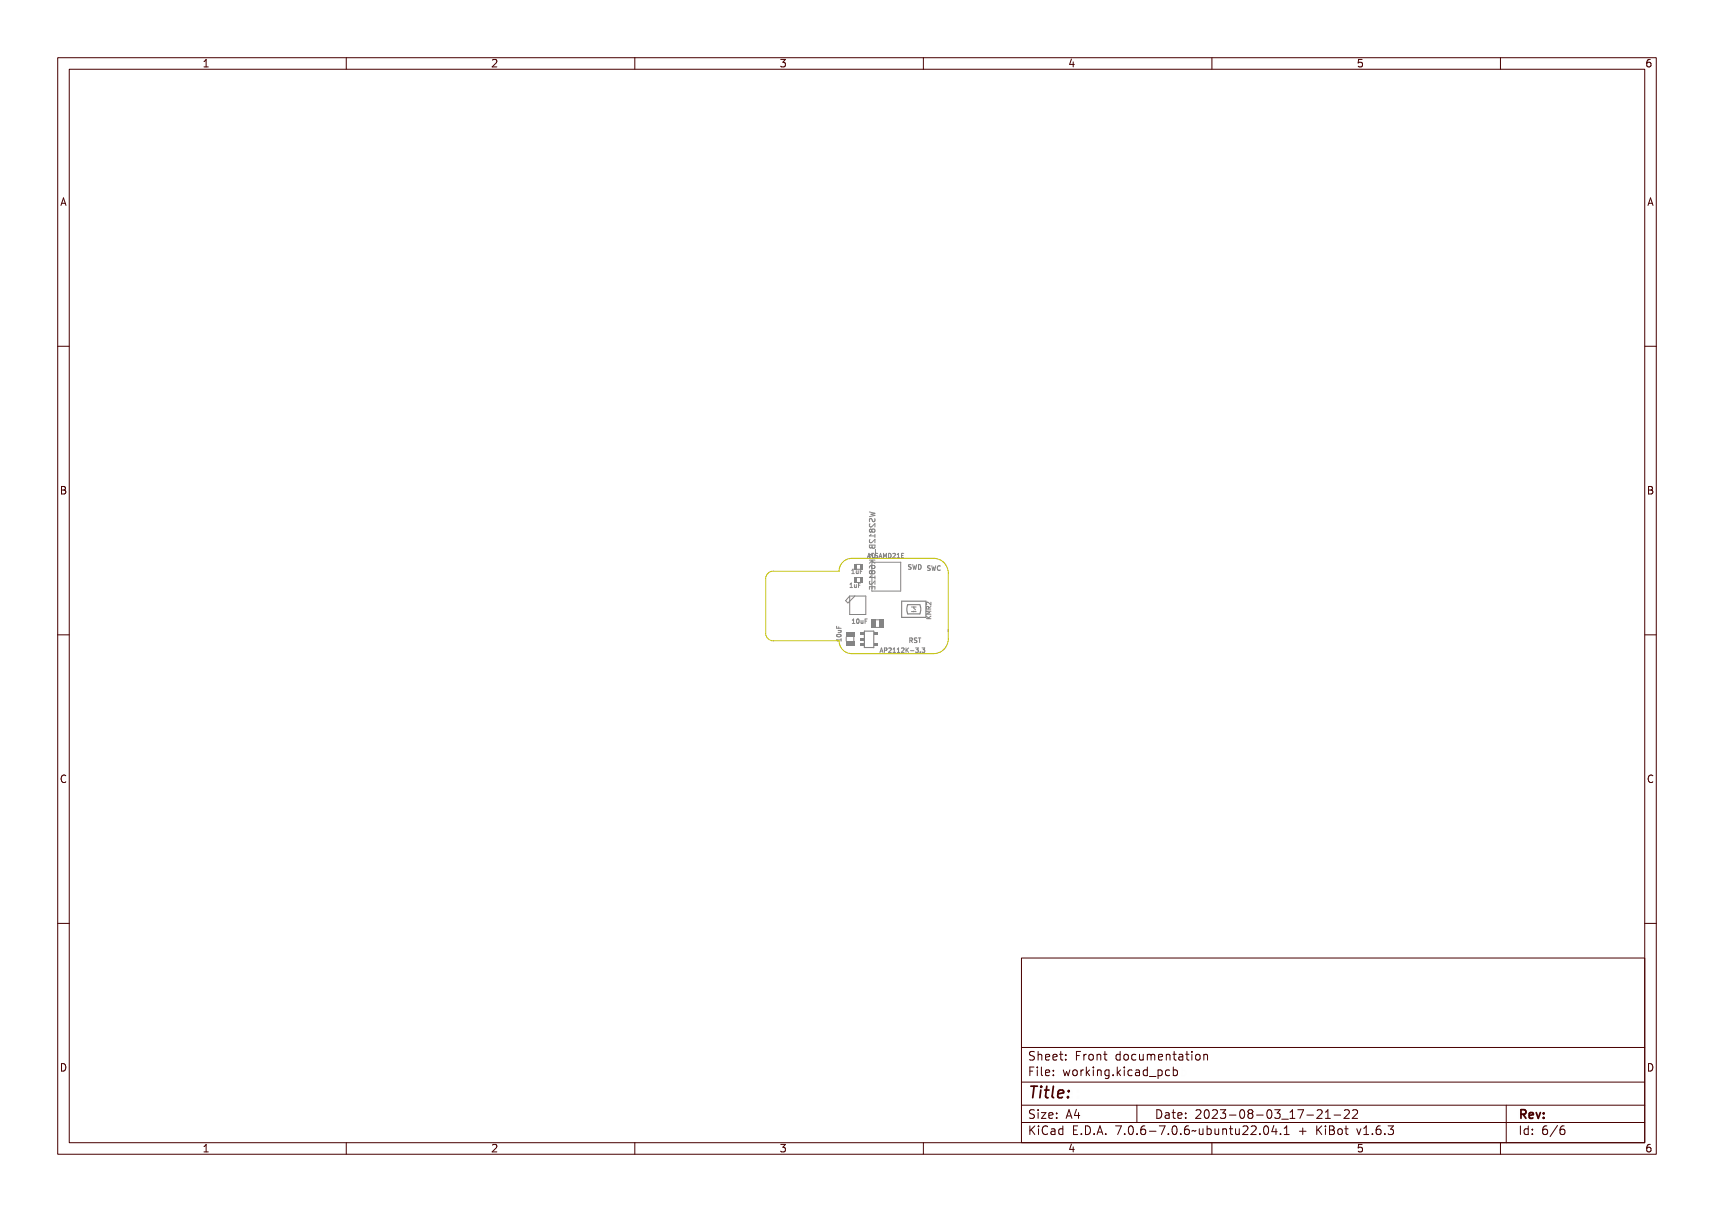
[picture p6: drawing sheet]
<svg xmlns="http://www.w3.org/2000/svg" width="297mm" height="210mm" viewBox="0 0 297 210" stroke-linecap="round" stroke-linejoin="round" font-family="sans-serif">
<g fill="none" stroke="#848484" stroke-width=".17">
<path d="M147.8 98.7h.3v.6l.2 .1h-.5l.2-.1v-.5h-.2zM148.4 97.8h.7M148.4 98.9l.2 .5 .3-.5v.5l-.1-.1a.18 .18 0 0 1-.3 .1 .18 .18 0 0 1-.1-.2zM149.1 98.7h.4l-.3 .1v.2h.3l-.3 .1v.3h-.1zM150.5 95.9h.1l.2 .8-.1-.2h-.3l-.2 .2zM150.5 96l.1 .4h-.2zM150.6 88.7l1 .2-.7 .2 .7 .2-1 .2M150.6 94.5h1v.3l-.2 .2h-.2l-.1-.2-.3 .2-.2-.2zM150.7 90.8l.9 .2v.1l-.5 .1 .5 .1v.2l-.9 .1v-.1l.8-.1-.5-.1v-.2l.5-.1-.8-.1zM150.7 95.5h.9v.3a.26 .26 0 0 1-.1 .3 .26 .26 0 0 1-.4-.2 .22 .22 0 0 1-.2 .2 .22 .22 0 0 1-.2-.3zM150.7 97.8h.9v.1l-.4 .1 .4 .3v.2l-.5-.4-.4 .4v-.2l.4-.4h-.4zM150.7 90.8l-.1 .3 .3 .2 .7-.6v.6"/>
<path d="M150.7 93.5l-.1 .4 .3 .1 .7-.5v.5M150.8 92.5h.1a.23 .23 0 0 0 0 .4 .23 .23 0 0 0 .3-.2l.4-.2v.5h-.1v-.4l-.2 .3a.32 .32 0 0 1-.5 .1 .32 .32 0 0 1 0-.5zM150.8 94h.1l-.1 .3h.7v-.2h.1v.5h-.1v-.2h-.8zM150.8 94.8h.1a.23 .23 0 0 0 0 .4 .23 .23 0 0 0 .3-.2l.4-.2v.5h-.1v-.4l-.2 .3a.32 .32 0 0 1-.5 .1 .32 .32 0 0 1 0-.5zM150.8 93.3l.2-.1 .2 .2a.27 .27 0 0 1 .4-.1 .27 .27 0 0 1 0 .4 .27 .27 0 0 1-.4-.1 .26 .26 0 0 1-.5 .1 .26 .26 0 0 1 .1-.4zM150.8 99.4h.2l.2 .1a.27 .27 0 0 1 .4-.1 .27 .27 0 0 1 0 .5 .27 .27 0 0 1-.4-.1 .26 .26 0 0 1-.5 .1 .26 .26 0 0 1 .1-.5zM150.8 91.8a.4 .4 0 0 1 .5 .3 .25 .25 0 0 0 .3-.1 .25 .25 0 0 0-.1-.3 .31 .31 0 0 1 .2 .4 .31 .31 0 0 1-.4 .2 .31 .31 0 0 1-.2-.4 .2 .2 0 0 0-.3 0 .2 .2 0 0 0 .1 .3l-.2-.1zM150.8 97.1a.4 .4 0 0 1 .5 .4 .25 .25 0 0 0 .3-.2 .25 .25 0 0 0-.1-.2 .31 .31 0 0 1 .2 .4 .31 .31 0 0 1-.4 .1 .31 .31 0 0 1-.2-.3 .2 .2 0 0 0-.3 0 .2 .2 0 0 0 .1 .3l-.2-.1zM150.8 95.7h.3v.1a.14 .14 0 0 1-.1 .2 .14 .14 0 0 1-.2-.2zM150.8 98.7l.6-.1a.3 .3 0 0 1 .3 .4 .3 .3 0 0 1-.5 .2 .3 .3 0 0 1 0-.5 .27 .27 0 0 0-.3 .1 .27 .27 0 0 0 0 .3l-.2-.1zM150.9 95.9h.5l-.2 .1v.7h-.1v-.7zM150.9 92.6l-.3 .3h1"/>
<path d="M150.9 99.8l-.3 .3h1M151.1 91.9l.1-.2 .4 .2-.2 .3-.3-.2M151.1 99.1l.1-.2 .4 .2-.2 .3-.3-.2M151.1 91.9l-.2-.2-.3 .2 .2 .3 .3-.2M151.1 99.1l-.2-.2-.3 .2 .2 .3 .3-.2M151.1 91.9v.1M151.1 99.1v.1M151.1 97.2l.5 .4M151.1 97.4h5v5h-5zM151.1 94.5v.3M151.2 98l-.2 .1 .1 .3 .4 .1 .1-.4-.2-.1h-.5l-.2 .1-.1 .3M151.2 97.1l-.6 .5"/>
<path d="M151.2 95.7h.3v.1a.17 .17 0 0 1-.1 .2 .17 .17 0 0 1-.2-.2zM151.6 89.9l-.1 .5h-.3l-.1-.5h-.3l-.2 .1 .1 .4M151.6 96h.4v.1l-.3-.1a.18 .18 0 0 0 0 .3 .18 .18 0 0 0 .2 0 .23 .23 0 0 1 0 .4 .23 .23 0 0 1-.4-.2l.1 .1a.18 .18 0 0 0 .3-.1 .18 .18 0 0 0-.3-.2zM151.6 92.6v.5M151.6 99.8v.5M151.7 95.2v.7M151.9 96.2l.1 .8zM152.3 95.9h.2l.2 .8-.2-.2h-.2l-.2 .2zM152.4 96l.1 .4h-.2zM152.8 95.9h.1l.1 .4 .1-.4h.2v.8h-.1v-.7l-.1 .4-.3-.4v.7zM153.4 95.9a.39 .39 0 0 1 .5 .4 .39 .39 0 0 1-.5 .4zM153.5 96a.3 .3 0 0 1 .3 .3 .3 .3 0 0 1-.3 .3z"/>
<path d="M154 96l.1-.1a.29 .29 0 0 1 .4 .2 .29 .29 0 0 1-.3 .4l-.1 .1 .4 .1h-.5l.4-.6-.1-.1-.3 .1zM154.7 96l.3-.1v.7l.1 .1h-.4l.2-.1v-.6l-.2 .1zM155.3 95.9h.4l-.3 .1v.2h.3l-.3 .1v.3l.4 .1h-.5zM156.2 96.3h.3M156.6 95.9h-.4v.8h.4M157.4 97.9h.3l.1 .1h-.1a.16 .16 0 0 0-.3 .1 .14 .14 0 0 0 .2 .1 .25 .25 0 0 1 .2 .4 .25 .25 0 0 1-.5-.1l.2 .1a.18 .18 0 0 0 .2-.2 .18 .18 0 0 0-.2-.1l-.2-.2zM157.9 97.9h.1l.1 .6 .1-.4h.1l.1 .4 .1-.6h.1l-.2 .8h-.1l-.1-.5-.1 .5h-.1zM158.6 97.9a.41 .41 0 0 1 .5 .4 .41 .41 0 0 1-.5 .4zM158.7 98a.31 .31 0 0 1 .3 .3 .31 .31 0 0 1-.3 .3zM159.5 97.9l.1 .3-.1 .4M160.7 98.1h.3l.1 .1h-.1a.16 .16 0 0 0-.3 .1 .14 .14 0 0 0 .2 .1 .25 .25 0 0 1 .2 .4 .25 .25 0 0 1-.5-.1l.2 .1a.19 .19 0 0 0 .2-.2 .19 .19 0 0 0-.2-.1l-.2-.2zM161.2 98.1h.1l.1 .6 .1-.4h.1l.1 .4 .1-.6h.1l-.1 .8h-.2l-.1-.5-.1 .5h-.1z"/>
<path d="M162 98.2l.3-.1 .1 .1a.28 .28 0 0 0-.4 .3 .28 .28 0 0 0 .4 .2v.1a.39 .39 0 0 1-.5-.1 .39 .39 0 0 1 .1-.5zM162.8 98l.1 .1M162.9 98.8h-.1M145 110.5h.7l.1-.2v.4l-.1-.1h-.6l.1 .1h-.1zM145 108.4l.1 .4h.2l.1-.3v.3h.4v.1h-.8zM145.1 109.7h.5l.2 .1a.37 .37 0 0 1-.4 .4 .37 .37 0 0 1-.4-.4zM145.1 109.9a.34 .34 0 0 1 .6 .1 .34 .34 0 0 1-.6-.1zM145.2 109.1h.6l-.1 .1a.18 .18 0 0 1 .1 .2 .18 .18 0 0 1-.2 .1h-.4v-.1h.5v-.2h-.5zM147.5 101.1h.3v.6l.1 .1h-.4l.2-.1v-.5h-.2zM148 107.3h.3v.7l.2 .1h-.4l.1-.1v-.6h-.2zM148.1 101.3h.1l.1 .5 .2-.5v.5a.18 .18 0 0 1-.3 0 .18 .18 0 0 1-.1-.2zM148.7 107.4v-.1a.37 .37 0 0 1 .4 .4 .37 .37 0 0 1-.4 .4l-.1-.2z"/>
<path d="M148.8 101.1h.4l-.3 .1v.2h.3l-.3 .1v.3h-.1zM148.8 107.4a.31 .31 0 0 1 .2 .3 .31 .31 0 0 1-.2 .3zM149.3 107.5l.2 .5 .2-.5v.6l-.1-.1a.18 .18 0 0 1-.2 .1 .18 .18 0 0 1-.1-.3zM149.9 107.3h.4l-.3 .1v.2h.3l-.3 .1v.4h-.1zM150.6 102.1v-.4h1v.4M150.7 101.7h.9v.6h-.1v-.5h-.3v.4h-.1v-.4h-.3v.4h-.1zM150.7 100.7l-.1 .4 .3 .2 .7-.6v.6M150.8 100.2h.1l-.1 .2h.7v-.2h.1v.5h-.1v-.2h-.8zM150.8 100.9l.1 .1a.23 .23 0 0 0 0 .3 .23 .23 0 0 0 .3-.1l.4-.3v.6h-.1v-.5l-.2 .3a.32 .32 0 0 1-.5 .1 .32 .32 0 0 1 0-.5zM152.6 112.3h.2l.2 .8-.2-.2h-.2l-.2 .2zM152.7 112.4l.1 .4h-.2zM153.1 112.3h.2a.24 .24 0 0 1 .3 .3 .24 .24 0 0 1-.4 .2v.3h-.1z"/>
<path d="M153.2 112.4h.1a.14 .14 0 0 1 .2 .1 .14 .14 0 0 1-.2 .2h-.1zM153.7 112.4l.1-.1a.29 .29 0 0 1 .4 .2 .29 .29 0 0 1-.3 .4l-.1 .1 .4 .1h-.5l.4-.6-.1-.1-.3 .1zM154.4 112.4l.2-.1v.7l.2 .1h-.4l.1-.1v-.6l-.1 .1zM155 112.4l.3-.1v.7l.1 .1h-.4l.2-.1v-.6l-.2 .1zM155.6 112.4v-.1a.29 .29 0 0 1 .4 .2 .29 .29 0 0 1-.2 .4l-.1 .1 .3 .1h-.4l.3-.6-.1-.1-.2 .1zM156.2 112.3h.1v.4l.4-.4-.3 .3 .3 .5h-.1l-.2-.4-.1 .4h-.1zM156.9 112.7l.3 .1zM157.5 112.3a.21 .21 0 0 1 .3 .1 .21 .21 0 0 1 0 .3 .23 .23 0 0 1 0 .4 .23 .23 0 0 1-.4-.2l.1 .1a.17 .17 0 0 0 .3-.1 .17 .17 0 0 0-.2-.2v-.1a.16 .16 0 0 0 .2-.1 .16 .16 0 0 0-.1-.2 .16 .16 0 0 0-.2 .1zM157.5 110.6h.2a.22 .22 0 0 1 .3 .1 .22 .22 0 0 1-.1 .3l.2 .4-.4-.4h-.1v.4h-.1zM157.6 110.7h.1a.14 .14 0 0 1 .2 .1 .14 .14 0 0 1-.1 .2h-.2zM158.2 112.9h.2v.2h-.2zM158.2 110.6h.4v.1h-.1a.14 .14 0 0 0-.2 .1 .14 .14 0 0 0 .2 .1 .25 .25 0 0 1 .1 .4 .25 .25 0 0 1-.4-.1l.1 .1a.18 .18 0 0 0 .3-.2 .18 .18 0 0 0-.3-.1l-.1-.2z"/>
<path d="M158.7 112.3h.1a.21 .21 0 0 1 .3 .1 .21 .21 0 0 1-.1 .3 .23 .23 0 0 1 .1 .4 .23 .23 0 0 1-.4-.2l.1 .1a.17 .17 0 0 0 .3-.1 .18 .18 0 0 0-.3-.2v-.1a.16 .16 0 0 0 .2-.1 .16 .16 0 0 0-.1-.2 .16 .16 0 0 0-.2 .1zM158.8 110.6h.6l-.3 .1v.7h-.1v-.7zM159.8 112.3h.4l-.2 .3h.2v.4h-.4M160.5 107.2h.8M160.5 106.8l.5 .4M160.6 106.1l.3 .3 .4-.3v.1l-.3 .2 .3 .1v.1h-.7v-.1h.3zM160.6 105.5h.7v.1h-.6l.4 .1-.4 .2h.6v.1h-.7v-.1l.4-.2-.4-.1zM160.6 104.3h.3l.3 .3 .1-.3v.4l-.5-.3-.1 .1v.2h-.1zM160.6 104.9h.3l.1 .1 .3-.2-.3 .4h.3v.2h-.7zM160.7 105h.2v.2h-.2zM160.9 105.5v-.3l-.3-.1-.1 .4h.8M161.3 106.8l-.4 .3"/>
<path d="M161.3 105.9h-.8l.6 .3-.6 .2h.8M161.3 105.1l-.4 .2M161.3 104.4v.4l-.6-.4-.2 .1 .1 .3"/>
<circle cx="151" cy="99.7" r=".16"/>
<circle cx="151" cy="93.5" r=".16"/>
<circle cx="151.3" cy="98.9" r=".21"/>
<circle cx="151.4" cy="99.7" r=".18"/>
<circle cx="151.4" cy="93.5" r=".18"/>
<circle cx="145.4" cy="109.9" r=".07"/>
<circle cx="148.8" cy="107.7" r=".07"/>
</g>
<g fill="#848484">
<path d="M149.1 97.7h.5v1h-.5z" fill-rule="evenodd"/>
<path d="M147.9 97.7h.5v1h-.5z" fill-rule="evenodd"/>
</g>
<path d="M146.6 110.3v.8M148 110.3v.8" fill="none" stroke="#848484" stroke-width=".17"/>
<g fill="#848484">
<path d="M146.6 111.1h1.4v.7h-1.4z" fill-rule="evenodd"/>
<path d="M146.6 109.6h1.4v.8h-1.4z" fill-rule="evenodd"/>
</g>
<path d="M149.8 109.4h1.6v2.8h-1.6z" fill="none" stroke="#848484" stroke-width=".2"/>
<g fill="#848484">
<path d="M151.4 109.6h.7v.5h-.7z" fill-rule="evenodd"/>
<path d="M149.1 109.6h.6v.5h-.6z" fill-rule="evenodd"/>
<path d="M149.1 110.5h.6v.5h-.6z" fill-rule="evenodd"/>
<path d="M151.4 111.5h.7v.5h-.7z" fill-rule="evenodd"/>
<path d="M149.1 111.5h.6v.5h-.6z" fill-rule="evenodd"/>
</g>
<path d="M148.4 100.1h.7" fill="none" stroke="#848484" stroke-width=".17"/>
<g fill="#848484">
<path d="M149.1 100h.5v1h-.5z" fill-rule="evenodd"/>
<path d="M147.9 100h.5v1h-.5z" fill-rule="evenodd"/>
</g>
<path d="M156.2 104.2h4.2v2.8h-4.2zM157.3 104.8h2.1a2.09 2.09 0 0 1 0 1.6h-2.1a2.09 2.09 0 0 1 0-1.6z" fill="none" stroke="#848484" stroke-width=".2"/>
<path d="M151.6 107.4h.8M151.6 108.7h.8M157.9 105.2h.8M157.9 106h.8M158.3 105.2v.2l.3 .3M158.3 105.9v.1" fill="none" stroke="#848484" stroke-width=".17"/>
<g fill="#848484">
<path d="M150.9 107.3h.8v1.5h-.8z" fill-rule="evenodd"/>
<path d="M152.3 107.3h.8v1.5h-.8z" fill-rule="evenodd"/>
</g>
<path d="M147.2 103.3h2.8v3.2h-2.8zM147.2 103.3l-.7 .8 .4 .4 1.2-1.2" fill="none" stroke="#848484" stroke-width=".17"/>
<path d="M133.2 99.2l.8-.2h11.4a2.22 2.22 0 0 1 2.2-2.3h14.2a2.54 2.54 0 0 1 2.5 2.6v11.4a2.54 2.54 0 0 1-2.5 2.6h-14.2a2.22 2.22 0 0 1-2.2-2.3h-11.4a1.28 1.28 0 0 1-1.3-1.2v-9.6l.1-.4z" fill="none" stroke="#c2c200" stroke-width=".17"/>
<g fill="none" stroke="#480000" stroke-width=".17">
<path d="M10 10h277v190h-277zM12 12h273v186h-273zM60 10v2M110 10v2M160 10v2M210 10v2M260 10v2M10 60h2M285 60h2M10 110h2M285 110h2M10 160h2"/>
<path d="M285 160h2M177 166h108v32h-108zM60 198v2M110 198v2M160 198v2M177 181.5h108M177 187.5h108M177 191.5h108M177 194.5h108M178.1 195.2h.2v.6l.6-.6h.3l-.6 .6 .6 .8h-.2l-.5-.7-.2 .2v.5h-.2zM178.2 185h.9v.2h-.7v.4h.6v.2h-.6v.7h-.2zM178.3 182.4l.5-.1h.2v.2a.31 .31 0 0 0-.5-.1 .31 .31 0 0 0 0 .5 .5 .5 0 0 1 .6 .6 .5 .5 0 0 1-.8 .2l-.1-.2a.34 .34 0 0 0 .4 .1 .34 .34 0 0 0 .1-.5 .47 .47 0 0 1-.5-.2 .47 .47 0 0 1 .1-.5z"/>
<path d="M178.3 192.5l.5-.1h.2v.2a.31 .31 0 0 0-.5-.1 .31 .31 0 0 0 0 .5 .5 .5 0 0 1 .6 .6 .5 .5 0 0 1-.8 .2l-.1-.2a.34 .34 0 0 0 .4 .1 .34 .34 0 0 0 .1-.5 .47 .47 0 0 1-.5-.2 .47 .47 0 0 1 .1-.5zM179.4 182.2h.2v.6a.35 .35 0 0 1 .4-.1 .35 .35 0 0 1 .2 .4v.6h-.2v-.8h-.4v.8h-.2zM179.5 185.4h.4v.9h.4v.2h-.9v-.2h.3v-.8h-.2zM179.5 192.8h.4v.9h.4v.1h-.9v-.1h.3v-.8h-.2zM179.5 195.6h.4v.9h.4v.1h-.9v-.1h.3v-.8h-.2zM179.7 184.9h.2v.3h-.2zM179.7 192.3h.2v.3h-.2zM179.7 195.1h.2v.3h-.2zM180.6 184.9h.4v1.3l.4 .1v.2l-.5-.2v-1.2h-.3zM180.6 192.8h.8v.1l-.6 .8h.6v.1h-.8v-.1l.6-.8h-.6zM180.7 182.8a.49 .49 0 0 1 .6-.1 .49 .49 0 0 1 .2 .5h-.8a.42 .42 0 0 0 .3 .4 .42 .42 0 0 0 .4-.1v.2a.6 .6 0 0 1-.8-.1 .6 .6 0 0 1 .1-.8zM180.7 195.4l.5-.2h.3v.2a.43 .43 0 0 0-.6 0 .43 .43 0 0 0-.2 .5 .43 .43 0 0 0 .2 .5 .43 .43 0 0 0 .6 0v.2a.66 .66 0 0 1-.8-.1 .66 .66 0 0 1-.1-.8z"/>
<path d="M180.8 182.9l.4-.1 .1 .3h-.6zM181.8 195.6h.2a.45 .45 0 0 1 .5 0 .45 .45 0 0 1 .1 .4v.6h-.1v-.1a.38 .38 0 0 1-.5 .2 .38 .38 0 0 1-.2-.5 .38 .38 0 0 1 .4-.2h.3a.35 .35 0 0 0-.3-.4 .35 .35 0 0 0-.4 .2zM181.9 182.8a.49 .49 0 0 1 .6-.1 .49 .49 0 0 1 .2 .5h-.8a.42 .42 0 0 0 .3 .4 .42 .42 0 0 0 .5-.1v.2a.6 .6 0 0 1-.9-.1 .6 .6 0 0 1 .1-.8zM181.9 185.5a.49 .49 0 0 1 .6-.1 .49 .49 0 0 1 .2 .5h-.8a.42 .42 0 0 0 .3 .4 .42 .42 0 0 0 .5-.1v.2a.6 .6 0 0 1-.9-.1 .6 .6 0 0 1 .1-.8zM181.9 192.9a.49 .49 0 0 1 .6-.1 .49 .49 0 0 1 .2 .5h-.8a.42 .42 0 0 0 .3 .4 .42 .42 0 0 0 .5-.1v.2a.6 .6 0 0 1-.9-.1 .6 .6 0 0 1 .1-.8zM182 196.2l.5-.1a.31 .31 0 0 1-.2 .4 .31 .31 0 0 1-.4-.1zM182 182.9l.4-.1 .1 .3h-.6zM182 185.6l.4-.1 .1 .3h-.6zM182 193l.4-.1 .1 .3h-.6zM183 195.7l.4-.2 .2 .2v-.6h.2v1.5h-.2v-.1a.42 .42 0 0 1-.5 .1 .42 .42 0 0 1-.2-.5zM183.2 195.8l.1-.1a.4 .4 0 0 1 .3 .4 .4 .4 0 0 1-.3 .4l-.2-.2zM183.2 182.3h.2v.4h.4v.1h-.4l.1 .8h.3v.1h-.2a.3 .3 0 0 1-.4-.3v-.6h-.3v-.1h.3z"/>
<path d="M183.3 185.4h.2v.3h-.2zM183.3 186.2h.2v.3h-.2zM183.3 192.8h.2v.3h-.2zM183.3 193.6h.2v.2h-.2zM184.5 182.7h.2v.3h-.2zM184.5 183.5h.2v.2h-.2zM185.2 185.4h.2l.2 .8 .1-.5h.2l.2 .5 .1-.8h.2l-.2 1.1h-.2l-.2-.7-.2 .7h-.1zM185.4 195.2h.9v.2h-.7v.4h.6v.2h-.6v.5h.7v.1h-.9zM185.7 192.4h.2l.5 1.4h-.2l-.1-.3h-.5l-.1 .3h-.2zM185.8 192.6l.2 .7h-.4zM186.6 182.3h.9v.2h-.7v.4h.6v.2h-.6v.6h-.2zM186.7 185.5a.52 .52 0 0 1 .8 .4 .52 .52 0 0 1-.8 .4l-.1-.4z"/>
<path d="M186.8 185.6l.1-.1a.39 .39 0 0 1 .4 .4 .39 .39 0 0 1-.4 .4l-.1-.2zM186.9 196.4h.2v.2h-.2zM187.1 192.4h.2v.9h.2v.2h-.2v.3h-.2v-.3h-.6v-.2zM187.1 192.6v.7h-.4zM187.8 195.2a.76 .76 0 0 1 .9 .7 .76 .76 0 0 1-.9 .7zM188 195.4a.57 .57 0 0 1 .5 .5 .57 .57 0 0 1-.5 .6zM188 182.7h.2v.2a.3 .3 0 0 1 .3-.3 .3 .3 0 0 1 .3 .3 .37 .37 0 0 0-.5-.1 .37 .37 0 0 0-.1 .4v.5h-.2zM188 185.4h.2v.2a.3 .3 0 0 1 .3-.3 .3 .3 0 0 1 .3 .3 .37 .37 0 0 0-.5-.1 .37 .37 0 0 0-.1 .4v.6h-.2zM189.1 184.9h.1v.9l.5-.4h.2l-.4 .4 .5 .7h-.2l-.4-.6-.2 .1v.5h-.1zM189.1 182.8a.52 .52 0 0 1 .8 .4 .52 .52 0 0 1-.8 .4l-.1-.4zM189.2 182.9l.1-.1a.39 .39 0 0 1 .4 .4 .39 .39 0 0 1-.4 .4l-.1-.2zM189.3 196.4h.3v.2h-.3z"/>
<path d="M190.2 182.7h.2v.1a.35 .35 0 0 1 .4-.1 .35 .35 0 0 1 .3 .4v.6h-.2l-.1-.8h-.3l-.1 .8h-.2zM190.3 185.4h.4v.9h.4v.2h-.9v-.2h.4v-.8h-.3zM190.5 195.2h.3l.4 1.4h-.2l-.1-.3h-.5l-.1 .3h-.2zM190.6 184.9h.1v.3h-.1zM190.6 195.4l.2 .7h-.4zM191.4 185.4h.2v.1a.35 .35 0 0 1 .4-.1 .35 .35 0 0 1 .3 .4v.7h-.2l-.1-.9h-.3l-.1 .9h-.2zM191.7 182.3h.1v.4h.4v.1h-.4l.1 .8h.3v.1h-.2a.3 .3 0 0 1-.3-.3v-.6h-.3v-.1h.3zM191.7 196.4h.3v.2h-.3zM192.7 185.5l.3-.2 .3 .2v-.1h.2v1a.53 .53 0 0 1-.8 .4v-.2a.36 .36 0 0 0 .4 .1 .36 .36 0 0 0 .2-.4l-.1 .1a.53 .53 0 0 1-.7-.3 .53 .53 0 0 1 .2-.6zM192.8 185.6l.1-.1a.39 .39 0 0 1 .4 .4 .39 .39 0 0 1-.4 .4l-.1-.2zM193.8 195.2h.9l-.5 1.4h-.2l.5-1.2h-.7zM193.9 182.8l.3-.2 .3 .2v-.6h.2v1.5h-.2v-.1a.42 .42 0 0 1-.6 .1 .42 .42 0 0 1-.1-.5z"/>
<path d="M194.1 182.8a.4 .4 0 0 1 .4 .4 .4 .4 0 0 1-.4 .4l-.2-.4zM194.1 186.2h.3v.3h-.3zM195.1 184.9h.2v.9l.4-.4h.3l-.5 .4 .5 .7h-.2l-.4-.6-.1 .1v.5h-.2zM195.1 182.8a.52 .52 0 0 1 .8 .4 .52 .52 0 0 1-.8 .4l-.1-.4zM195.2 182.9l.1-.1a.39 .39 0 0 1 .4 .4 .39 .39 0 0 1-.4 .4l-.1-.2zM195.3 196.4h.3v.2h-.3zM196.3 185.4h.5v.9h.3v.2h-.9v-.2h.4v-.8h-.3zM196.3 195.4a.5 .5 0 0 1 .7-.1 .5 .5 0 0 1 .1 .6 .52 .52 0 0 1-.4 .8 .52 .52 0 0 1-.5-.8zM196.4 182.8a.39 .39 0 0 1 .4-.2 .39 .39 0 0 1 .3 .3 .4 .4 0 0 0-.6 0 .4 .4 0 0 0 0 .6 .4 .4 0 0 0 .6 0 .41 .41 0 0 1-.4 .3 .41 .41 0 0 1-.4-.3v-.5zM196.5 195.4a.57 .57 0 0 1 .4 .9l-.3 .2a.86 .86 0 0 1-.1-1.1zM196.6 184.9h.2v.3h-.2zM197 191.5v3"/>
<path d="M197.4 182.7h.2v.8l.2 .1 .3-.2v-.7h.2v1h-.2v-.1a.35 .35 0 0 1-.4 .2 .35 .35 0 0 1-.3-.5zM197.6 185.5a.39 .39 0 0 1 .4-.2 .39 .39 0 0 1 .3 .3 .4 .4 0 0 0-.6 0 .4 .4 0 0 0 0 .6 .4 .4 0 0 0 .6 0 .41 .41 0 0 1-.4 .3 .41 .41 0 0 1-.4-.3v-.5zM197.7 196.4h.3v.2h-.3zM198.6 182.7h.1l.2-.1a.22 .22 0 0 0 .2 .2 .22 .22 0 0 0 .2-.2l.2 .3 .1 .8h-.2v-.8l-.1-.1-.2 .1v.8h-.1v-.8l-.2-.1-.1 .1v.8h-.1zM198.7 185.4h.1a.45 .45 0 0 1 .5 0 .45 .45 0 0 1 .2 .4v.7h-.2v-.2a.38 .38 0 0 1-.5 .2 .38 .38 0 0 1-.2-.5 .38 .38 0 0 1 .5-.2h.2a.35 .35 0 0 0-.3-.4 .35 .35 0 0 0-.3 .2zM198.7 195.4l.5-.2h.2v.2a.43 .43 0 0 0-.5 0 .43 .43 0 0 0-.1 .5 .48 .48 0 0 1 .7 0 .48 .48 0 0 1-.1 .7 .48 .48 0 0 1-.7-.1l-.1-.6zM198.8 186l.5-.1a.31 .31 0 0 1-.1 .4 .31 .31 0 0 1-.4-.1zM198.9 195.9a.29 .29 0 0 1 .4 .1 .29 .29 0 0 1-.1 .4 .29 .29 0 0 1-.4-.1zM199.9 185.5l.3-.2 .3 .2v-.6h.2v1.6h-.2v-.2a.42 .42 0 0 1-.5 .1 .42 .42 0 0 1-.2-.5zM199.9 182.8a.49 .49 0 0 1 .6-.1 .49 .49 0 0 1 .2 .5h-.7a.42 .42 0 0 0 .2 .4 .42 .42 0 0 0 .5-.1v.2a.6 .6 0 0 1-.8-.1 .6 .6 0 0 1 0-.8zM200 196h.5v.2h-.5zM200 185.6l.1-.1a.39 .39 0 0 1 .4 .4 .39 .39 0 0 1-.4 .4l-.1-.2z"/>
<path d="M200.1 182.9l.3-.1 .2 .3h-.6zM200.1 192.4a.76 .76 0 0 1 1 .7 .76 .76 0 0 1-1 .7zM200.3 192.6a.57 .57 0 0 1 .6 .5 .57 .57 0 0 1-.6 .6zM200.9 186.8l1.2 .1zM201 195.2h.9l-.5 1.4h-.2l.5-1.2h-.7zM201.1 182.7h.1v.1a.35 .35 0 0 1 .5-.1 .35 .35 0 0 1 .2 .4v.6h-.2v-.8h-.4l-.1 .8h-.1zM201.4 192.8h.2a.45 .45 0 0 1 .5 0 .45 .45 0 0 1 .1 .4v.6h-.1v-.1a.38 .38 0 0 1-.5 .2 .38 .38 0 0 1-.2-.5 .38 .38 0 0 1 .4-.2h.3a.35 .35 0 0 0-.3-.4 .35 .35 0 0 0-.4 .2zM201.6 193.4l.5-.1a.31 .31 0 0 1-.2 .4 .31 .31 0 0 1-.4-.1zM202.2 185.4h.2v.1a.46 .46 0 0 1 .6 0 .46 .46 0 0 1 .1 .6 .39 .39 0 0 1-.2 .4 .39 .39 0 0 1-.5-.2v.6h-.2zM202.5 182.3h.2v.4h.4v.1h-.4v.8h.4v.1h-.2a.3 .3 0 0 1-.4-.3v-.6h-.3v-.1h.3zM202.5 185.6l.1-.1a.4 .4 0 0 1 .4 .4 .4 .4 0 0 1-.4 .4l-.2-.2zM202.5 196.4h.3v.2h-.3z"/>
<path d="M202.8 192.4h.2v.4h.4v.1h-.4l.1 .8h.3v.1h-.2a.3 .3 0 0 1-.4-.3v-.6h-.3v-.1h.3zM203.5 182.7h.2a.45 .45 0 0 1 .4 0 .45 .45 0 0 1 .2 .4v.6h-.2v-.1a.38 .38 0 0 1-.5 .2 .38 .38 0 0 1-.2-.5 .38 .38 0 0 1 .5-.2h.2a.35 .35 0 0 0-.2-.4 .35 .35 0 0 0-.4 .2zM203.5 195.4a.5 .5 0 0 1 .7-.1 .5 .5 0 0 1 .1 .6 .52 .52 0 0 1-.4 .8 .52 .52 0 0 1-.5-.8zM203.6 185.5a.39 .39 0 0 1 .4-.2 .39 .39 0 0 1 .3 .3 .4 .4 0 0 0-.5 0 .4 .4 0 0 0 0 .6 .4 .4 0 0 0 .5 0 .41 .41 0 0 1-.4 .3 .41 .41 0 0 1-.4-.3v-.5zM203.7 183.3l.4-.1a.31 .31 0 0 1-.1 .4 .31 .31 0 0 1-.4-.1zM203.7 195.4a.57 .57 0 0 1 .4 .9l-.2 .2a.86 .86 0 0 1-.2-1.1zM203.9 192.9a.49 .49 0 0 1 .6-.1 .49 .49 0 0 1 .2 .5h-.8a.42 .42 0 0 0 .3 .4 .42 .42 0 0 0 .5-.1v.2a.6 .6 0 0 1-.9-.1 .6 .6 0 0 1 .1-.8zM204 193l.4-.1 .1 .3h-.6zM204.7 184.9h.1v.6a.45 .45 0 0 1 .7 0 .45 .45 0 0 1 0 .6 .39 .39 0 0 1-.2 .4 .39 .39 0 0 1-.5-.2v.2h-.1zM204.9 182.3h.2v.4h.4v.1h-.4v.8h.4v.1h-.2a.3 .3 0 0 1-.4-.3v-.6h-.3v-.1h.3zM204.9 185.6l.1-.1a.39 .39 0 0 1 .4 .4 .39 .39 0 0 1-.4 .4l-.1-.2zM204.9 196.4h.3v.2h-.3z"/>
<path d="M205.3 192.8h.2v.3h-.2zM205.3 193.6h.2v.2h-.2zM205.9 182.7h.5v.9h.3v.1h-.9v-.1h.4v-.8h-.3zM205.9 195.4l.5-.2h.2v.2a.43 .43 0 0 0-.5 0 .43 .43 0 0 0-.1 .5 .48 .48 0 0 1 .7 0 .48 .48 0 0 1-.1 .7 .48 .48 0 0 1-.7-.1l-.1-.6zM206.1 195.9a.29 .29 0 0 1 .4 .1 .29 .29 0 0 1-.1 .4 .29 .29 0 0 1-.4-.1zM206.2 182.2h.2v.3h-.2zM207 196l.3-.1 .5 .1 .2-.1a.38 .38 0 0 1-.7 .2l-.3 .1zM207.1 182.8a.52 .52 0 0 1 .8 .4 .52 .52 0 0 1-.8 .4l-.1-.4zM207.3 182.9l.1-.1a.39 .39 0 0 1 .4 .4 .39 .39 0 0 1-.4 .4l-.2-.2zM207.4 192.5a.53 .53 0 0 1 .8 .1 .53 .53 0 0 1-.3 .7l-.3 .4h.7v.1h-.9v-.1l.3-.4a.49 .49 0 0 0 .2-.7l-.5 .1zM208.3 182.7h.1v.1a.35 .35 0 0 1 .5-.1 .35 .35 0 0 1 .2 .4v.6h-.2v-.8h-.4l-.1 .8h-.1zM208.3 195.6h.1l.1 .8 .2 .1 .2-.2v-.7h.2v1h-.2v-.1a.35 .35 0 0 1-.4 .2 .35 .35 0 0 1-.2-.5z"/>
<path d="M208.7 192.6a.5 .5 0 0 1 .6-.1 .5 .5 0 0 1 .2 .6 .52 .52 0 0 1-.5 .8 .52 .52 0 0 1-.4-.8zM208.9 192.6a.57 .57 0 0 1 .4 .9l-.3 .2a.86 .86 0 0 1-.1-1.1zM209.5 195.1h.2v.6a.45 .45 0 0 1 .6-.1 .45 .45 0 0 1 .1 .7 .39 .39 0 0 1-.3 .4 .39 .39 0 0 1-.4-.2v.1h-.2zM209.7 195.8l.1-.1a.4 .4 0 0 1 .4 .4 .4 .4 0 0 1-.4 .4l-.1-.2zM209.8 192.5a.53 .53 0 0 1 .8 .1 .53 .53 0 0 1-.3 .7l-.3 .4h.7v.1h-.9v-.1l.3-.4a.49 .49 0 0 0 .2-.7l-.5 .1zM210 198v2M210.7 195.6h.2v.8l.2 .1 .2-.2v-.7h.2v1h-.2v-.1a.35 .35 0 0 1-.4 .2 .35 .35 0 0 1-.2-.5zM211 192.4a.46 .46 0 0 1 .6 0 .46 .46 0 0 1 .1 .6l-.1 .1a.45 .45 0 0 1 .2 .6 .45 .45 0 0 1-.6 .2l-.2-.1v-.2a.35 .35 0 0 0 .5 .1 .35 .35 0 0 0 0-.5h-.3v-.2a.28 .28 0 0 0 .4-.1 .28 .28 0 0 0 0-.3 .28 .28 0 0 0-.4 0h-.2zM211.9 195.6h.2v.1a.35 .35 0 0 1 .4-.1 .35 .35 0 0 1 .2 .4v.6h-.2v-.8h-.4v.8h-.2zM212.4 193.2h.5v.2h-.5zM213.3 195.2h.2v.4h.4v.1h-.4v.8h.4v.1h-.2a.3 .3 0 0 1-.4-.3v-.6h-.3v-.1h.3zM213.5 192.6a.5 .5 0 0 1 .6-.1 .5 .5 0 0 1 .2 .6 .52 .52 0 0 1-.5 .8 .52 .52 0 0 1-.4-.8z"/>
<path d="M213.7 192.6a.57 .57 0 0 1 .4 .9l-.3 .2a.86 .86 0 0 1-.1-1.1zM214.3 195.6h.2v.8l.2 .1 .2-.2v-.7h.2v1h-.2v-.1a.35 .35 0 0 1-.4 .2 .35 .35 0 0 1-.2-.5zM214.7 192.5a.41 .41 0 0 1 .7-.1 .41 .41 0 0 1-.2 .7 .42 .42 0 0 1 .2 .6 .42 .42 0 0 1-.7 0 .42 .42 0 0 1 .2-.6l-.3-.2zM215.5 195.3a.53 .53 0 0 1 .8 .1 .53 .53 0 0 1-.3 .7l-.3 .4h.6v.1h-.9v-.1l.4-.4a.49 .49 0 0 0 .2-.8l-.5 .2zM216 193.2h.5v.2h-.5zM216.7 195.3a.53 .53 0 0 1 .8 .1 .53 .53 0 0 1-.3 .7l-.3 .4h.6v.1h-.9v-.1l.4-.4a.49 .49 0 0 0 .2-.8l-.5 .2zM217.1 192.6a.5 .5 0 0 1 .7-.1 .5 .5 0 0 1 .1 .6 .52 .52 0 0 1-.5 .8 .52 .52 0 0 1-.4-.8zM217.3 192.6a.57 .57 0 0 1 .4 .9l-.3 .2a.86 .86 0 0 1-.1-1.1zM218.2 196.4h.2v.2h-.2zM218.2 192.4a.46 .46 0 0 1 .6 0 .46 .46 0 0 1 .1 .6l-.1 .1a.45 .45 0 0 1 .2 .6 .45 .45 0 0 1-.6 .2l-.2-.1v-.2a.35 .35 0 0 0 .5 .1 .35 .35 0 0 0 0-.5h-.3v-.2a.28 .28 0 0 0 .4-.1 .28 .28 0 0 0 0-.3 .28 .28 0 0 0-.4 0h-.2zM219.2 195.4a.5 .5 0 0 1 .6-.1 .5 .5 0 0 1 .2 .6 .52 .52 0 0 1-.5 .8 .52 .52 0 0 1-.5-.8zM219.2 194.2l1.3 .1z"/>
<path d="M219.4 195.4a.57 .57 0 0 1 .3 .9l-.2 .2a.86 .86 0 0 1-.1-1.1zM220.7 192.5l.5-.1v1.3h.3v.1h-.8v-.1h.3v-1.1h-.3zM220.8 195.2h.2v.9h.2v.2h-.2v.3h-.2v-.3h-.6v-.2zM220.8 195.4v.7h-.4zM221.8 196.4h.2v.2h-.2zM221.8 192.4h.9l-.5 1.4h-.2l.5-1.2h-.7zM222.8 195.3l.5-.1v1.3h.3v.1h-.8v-.1h.3v-1.1h-.3zM223.2 193.2h.5v.2h-.5zM224.2 192.5a.53 .53 0 0 1 .8 .1 .53 .53 0 0 1-.3 .7l-.3 .4h.7v.1h-.9v-.1l.3-.4a.49 .49 0 0 0 .2-.7l-.5 .1zM225.4 195.5h.2v.4h.4v.2h-.4v.4h-.2v-.4h-.4v-.2h.4zM225.5 192.5l.5-.1v1.3h.3v.1h-.8v-.1h.3v-1.1h-.3zM226.8 193.2h.5v.2h-.5z"/>
<path d="M227.5 195.2h.2v.6l.6-.6h.2l-.6 .6 .6 .8h-.2l-.5-.7-.1 .2v.5h-.2zM227.8 192.5a.53 .53 0 0 1 .8 .1 .53 .53 0 0 1-.2 .7l-.4 .4h.7v.1h-.9v-.1l.3-.4a.49 .49 0 0 0 .2-.7l-.5 .1zM228.8 195.6h.4v.9h.4v.1h-.9v-.1h.4v-.8h-.3zM229 192.5a.53 .53 0 0 1 .8 .1 .53 .53 0 0 1-.2 .7l-.4 .4h.7v.1h-.9v-.1l.3-.4a.49 .49 0 0 0 .2-.7l-.5 .1zM229.1 195.1h.1v.3h-.1zM229.9 195.2h.4a.35 .35 0 0 1 .5 .2 .35 .35 0 0 1-.3 .5 .41 .41 0 0 1 .3 .5 .41 .41 0 0 1-.5 .2h-.4zM230.1 196h.2a.27 .27 0 0 1 .3 .2 .27 .27 0 0 1-.3 .3h-.2zM230.1 195.4h.2a.23 .23 0 0 1 .3 .2 .23 .23 0 0 1-.3 .2h-.2zM231.2 193.2h1.1M231.2 195.7a.52 .52 0 0 1 .8 .4 .52 .52 0 0 1-.8 .4l-.1-.4zM231.3 195.8l.1-.1a.39 .39 0 0 1 .4 .4 .39 .39 0 0 1-.4 .4l-.1-.2zM232.6 195.2h.1v.4h.4v.1h-.4l.1 .8h.3v.1h-.2a.3 .3 0 0 1-.3-.3v-.6h-.3v-.1h.3z"/>
<path d="M233 192.4l.2-.1h.3l.2 .1 .1 .3-.1 .2-.8 .9h.9M234.4 192.4l.2-.1h.4l.2 .1v.3v.2l-.9 .9h.9M234.6 195.6h.2l.3 .9 .4-.9h.2l-.4 1h-.3zM236 195.3l.5-.1v1.3h.3v.1h-.8v-.1h.3v-1.1h-.3zM237.4 196.4h.3v.2h-.3zM238.4 195.4l.5-.2h.2v.2a.43 .43 0 0 0-.5 0 .43 .43 0 0 0-.1 .5 .48 .48 0 0 1 .7 0 .48 .48 0 0 1-.1 .7 .48 .48 0 0 1-.7-.1l-.1-.6zM238.6 195.9a.29 .29 0 0 1 .4 .1 .29 .29 0 0 1-.1 .4 .29 .29 0 0 1-.4-.1zM239.8 196.4h.3v.2h-.3zM240.7 195.2a.46 .46 0 0 1 .6 0 .46 .46 0 0 1 .1 .6l-.1 .1a.45 .45 0 0 1 .2 .6 .45 .45 0 0 1-.6 .2l-.2-.1v-.2a.35 .35 0 0 0 .5 .1 .35 .35 0 0 0 0-.5l-.3-.1v-.1a.28 .28 0 0 0 .4-.1 .28 .28 0 0 0 0-.3 .28 .28 0 0 0-.4 0h-.2zM260 198v2M261 191.5v6.5M263.2 195.2h.8v.2h-.3v1.1h.3v.1h-.8v-.1h.3v-1.1h-.3z"/>
<path d="M264.4 195.7l.3-.2 .3 .2v-.6h.2v1.5h-.2v-.1a.42 .42 0 0 1-.5 .1 .42 .42 0 0 1-.2-.5zM264.6 195.8l.1-.1a.4 .4 0 0 1 .3 .4 .4 .4 0 0 1-.3 .4l-.2-.2zM265.9 195.6h.2v.3h-.2zM265.9 196.4h.2v.2h-.2zM268.1 195.4l.5-.2h.2v.2a.43 .43 0 0 0-.5 0 .43 .43 0 0 0-.2 .5 .48 .48 0 0 1 .7 0 .48 .48 0 0 1-.1 .7 .48 .48 0 0 1-.6-.1l-.2-.6zM268.2 195.9a.29 .29 0 0 1 .4 .1 .29 .29 0 0 1 0 .4 .29 .29 0 0 1-.4-.1zM269.9 195.2h.2l-.8 1.6h-.2zM270.5 195.4l.5-.2h.2v.2a.43 .43 0 0 0-.5 0 .43 .43 0 0 0-.2 .5 .48 .48 0 0 1 .7 0 .48 .48 0 0 1 0 .7 .48 .48 0 0 1-.7-.1l-.1-.6zM270.6 195.9a.29 .29 0 0 1 .4 .1 .29 .29 0 0 1 0 .4 .29 .29 0 0 1-.4-.1z"/>
<circle cx="196.7" cy="195.9" r=".13"/>
<circle cx="203.9" cy="195.9" r=".13"/>
<circle cx="209" cy="193.1" r=".13"/>
<circle cx="213.8" cy="193.1" r=".13"/>
<circle cx="215" cy="193.4" r=".29"/>
<circle cx="215" cy="192.8" r=".25"/>
<circle cx="217.4" cy="193.1" r=".13"/>
<circle cx="219.5" cy="195.9" r=".13"/>
</g>
<g fill="none" stroke="#480000" stroke-width=".3">
<path d="M178.1 188.4h1.4v.2h-.6v1.7h-.2v-1.7h-.6zM179.9 188.8h.7v1.3h.4v.2h-1.2v-.2h.5v-1.1h-.4zM180.3 188.3h.3v.3h-.3zM181.8 188.4h.2v.4h.6v.2h-.6v1l.2 .1h.4v.2a.55 .55 0 0 1-.8-.5v-.8h-.4v-.2h.4zM183 188.3h.6l.1 1.6 .1 .2h.4v.2a.54 .54 0 0 1-.8-.5v-1.4h-.4zM184.8 189a.65 .65 0 0 1 .8-.1 .65 .65 0 0 1 .3 .7h-1.1a.56 .56 0 0 0 .4 .5 .56 .56 0 0 0 .6-.1v.2a.81 .81 0 0 1-1.1-.1 .81 .81 0 0 1 .1-1.1zM185 189.1l.3-.1a.37 .37 0 0 1 .3 .4h-.8zM186.7 188.9h.3v.4h-.3zM186.7 189.9h.3v.4h-.3zM263.1 192.4a.73 .73 0 0 1 .9 .2v.3l-.3 .3 .5 .6h-.2l-.3-.4-.2-.2h-.2v.6h-.2zM263.3 192.6h.2a.26 .26 0 0 1 .3 .2 .26 .26 0 0 1-.2 .3h-.3zM264.5 192.9a.49 .49 0 0 1 .6-.1 .49 .49 0 0 1 .2 .5h-.8a.42 .42 0 0 0 .3 .4 .42 .42 0 0 0 .4-.1v.2a.6 .6 0 0 1-.8-.1 .6 .6 0 0 1 .1-.8z"/>
<path d="M264.6 193l.3-.1 .2 .3h-.6zM265.5 192.8h.2l.3 .9 .3-.9h.2l-.4 1h-.2zM267.1 192.8h.2v.3h-.2zM267.1 193.6h.2v.2h-.2z"/>
</g>
<text font-size="2.7" fill="#480000" x="178" y="190.3">Title:</text>
<g font-size="2" fill="#480000">
<text x="178" y="183.7">Sheet: Front documentation</text>
<text x="178" y="186.5">File: working.kicad_pcb</text>
<text x="178" y="193.9">Size: A4</text>
<text x="178" y="196.6">KiCad E.D.A. 7.0.6-7.0.6~ubuntu22.04.1 + KiBot v1.6.3</text>
<text x="200" y="193.9">Date: 2023-08-03_17-21-22</text>
<text x="263" y="196.6">Id: 6/6</text>
<text x="263" y="193.9">Rev:</text>
</g>
<g font-size="1.7" fill="#480000">
<text x="35" y="11.7">1</text>
<text x="85" y="11.7">2</text>
<text x="135" y="11.7">3</text>
<text x="185" y="11.7">4</text>
<text x="235" y="11.7">5</text>
<text x="285" y="11.7">6</text>
<text x="10.5" y="35.7">A</text>
<text x="285.5" y="35.7">A</text>
<text x="10.5" y="85.6">B</text>
<text x="285.5" y="85.6">B</text>
<text x="10.5" y="135.7">C</text>
<text x="285.5" y="135.7">C</text>
<text x="10.5" y="185.6">D</text>
<text x="285.5" y="185.6">D</text>
<text x="35" y="199.7">1</text>
<text x="85" y="199.7">2</text>
<text x="135" y="199.7">3</text>
<text x="185" y="199.7">4</text>
<text x="235" y="199.7">5</text>
<text x="285" y="199.7">6</text>
</g>
<g font-size="1.1" fill="#848484">
<text x="157.3" y="98.7">SWD</text>
<text x="160.6" y="98.9">SWC</text>
<text x="157.5" y="111.4">RST</text>
</g>
<g font-size="1" fill="#848484">
<text x="147.4" y="101.8">1uF</text>
<text x="147.7" y="99.4">1uF</text>
<text x="150.2" y="96.7">ATSAMD21E</text>
<text x="145.8" y="110.9" transform="rotate(-90 145.8 110.9)">10uF</text>
<text x="147.9" y="108.1">10uF</text>
<text x="152.4" y="113.1">AP2112K-3.3</text>
</g>
</svg>
